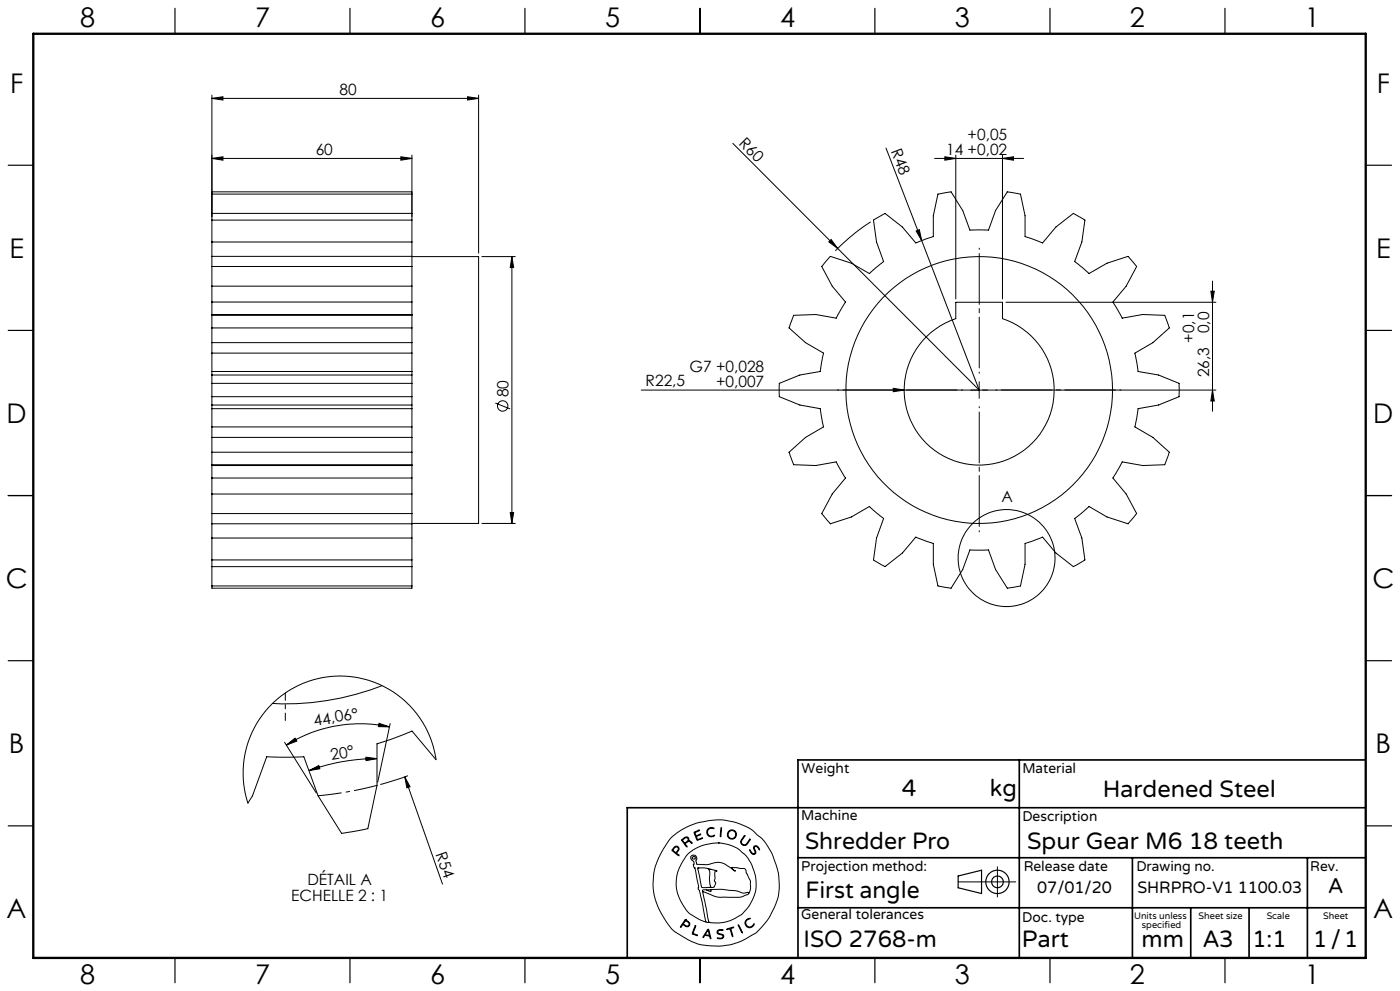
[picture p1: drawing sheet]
<svg xmlns="http://www.w3.org/2000/svg" width="420mm" height="297mm" viewBox="0 0 420 297" stroke-linecap="round" stroke-linejoin="round" font-family="sans-serif">
<g fill="none" stroke="#000" stroke-width=".3">
<path d="M63.6 29.5l3.3-.5v1zM63.6 28.5v36.5M63.6 29.5h80M140.3 29l3.3 .5-3.3 .5zM143.6 28.5v47.4M63.6 47.5l3.3-.5v1zM63.6 47.5h60M63.6 57.5h60v.7h-60zM120.3 47l3.3 .5-3.3 .5zM123.6 46.5v18.5M219.9 43l31.4 31.5M265.8 44.3l10.7 27.8"/>
<path d="M280.4 47.5h26.7M283.5 47l3.2 .5-3.2 .5zM286.7 46.5v43.1M300.7 47.5l3.4-.5v1zM300.7 46.5v43.1M63.6 76.8v3.1M63.6 66v-2h60v2M63.6 66v10.8M63.6 79.9v10.6M63.6 76.8h60M63.6 79.9h60M63.6 66h60"/>
<path d="M63.6 72.5h60M123.6 76.8v3.1M123.6 76.9h20v80h-20M123.6 66v10.8M123.6 79.9v10.6M144.6 76.9h10M153.6 76.9l.5 3.3h-1zM153.6 76.9v80M248.6 72.5l.7-.7 2 2.7zM249.1 76.8l6.3 2.1 5.4 3.1 4.3-3.6-2.1-5.9-1-6.5 3.5-2 5.2 4 4 4.8 5.3-1.9v-6.2l1.4-6.5 3.9-.7 3.5 5.6 2.2 5.9h5.5l2.2-5.9 3.5-5.6 3.9 .7 1.4 6.5v6.2l5.3 1.9 4-4.8 5.2-4 3 1.7 .5 .3-.9 6.5-2.2 5.9 4.3 3.6 5.4-3.1 6.3-2.1 2.6 3.1-3.1 5.9-4 4.7 2.8 4.9 6.1-1.1 6.6 .2 1.4 3.8-4.9 4.4-5.4 3.1 .9 5.5 6.2 1.1 6.1 2.5 .1 1.5-.1 2.5-6.1 2.5-6.2 1.1-.9 5.4 5.4 3.2 4.9 4.4-1.4 3.8-6.6 .2-6.1-1.1-2.8 4.9 4 4.8 3.1 5.8-2.6 3.1-6.3-2.1-5.4-3.1-4.3 3.6 2.2 5.9 .9 6.5-3.5 2-5.2-4.1-4-4.7-5.3 1.9v6.2l-1.4 6.5-3.9 .7-3.5-5.6-2.2-5.9h-5.5l-2.2 5.9-3.5 5.6-3.9-.7-1.4-6.5v-6.2l-5.3-1.9-4 4.7-5.2 4.1-1.7-.9-1.8-1.1 1-6.5 2.1-5.9-4.3-3.6-5.4 3.1-6.3 2.1-2.6-3.1 3.2-5.8 3.9-4.8-2.7-4.9-6.2 1.1-6.6-.2-1.4-3.8 5-4.4 5.4-3.2-1-5.4-6.1-1.1-6.2-2.5v-1v-3l6.2-2.5 6.1-1.1 1-5.5-5.4-3.1-5-4.4 1.4-3.8 6.6-.2 6.2 1.1 2.7-4.9-3.9-4.7-3.2-5.9zM261.2 66.5l-6.4 4.8-4.2 3.9M274.8 69.2l1-.4 .7 3.3z"/>
<path d="M276.5 72.1l17.3 44.8-42.5-42.4M63.6 94.5v3.8M63.6 90.5v3.8M63.6 94.3v.2M63.6 98.3v7.5M63.6 98.3h60M63.6 94.5h60M63.6 94.3h60M63.6 85.8h60M63.6 90.5h60M123.6 94.5v3.8M123.6 90.5v3.8"/>
<path d="M123.6 94.3v.2M123.6 98.3v7.5M286.7 90.6h14v4.9a22.5 22.5 0 0 1 11.2 34.6 22.5 22.5 0 0 1-36.4 0 22.5 22.5 0 0 1 11.2-34.6zM301.8 90.6h63M363.3 87.3h1l-.6 3.3zM363.7 84.2v39.1M63.6 114.9v4M63.6 105.8v5.5M63.6 111.3v3.6M63.6 118.9v3.6M63.6 114.9h60M63.6 118.9h60"/>
<path d="M63.6 112.4h60M63.6 102.7h60M63.6 111.3h60M63.6 105.8h60M123.6 114.9v4M123.6 105.8v5.5M123.6 111.3v3.6M123.6 118.9v3.6M192.4 116.9h172.4M268 116.4l3.3 .5-3.3 .5zM293.8 114.4v5M363.7 116.9l.6 3.3h-1z"/>
<path d="M63.6 135.5v3.8M63.6 122.5v5.4M63.6 139.5v3.8M63.6 127.9v7.6M63.6 139.3v.2M63.6 121.4h60M63.6 135.5h60M63.6 139.3h60M63.6 131.1h60M63.6 139.5h60M63.6 122.5h60M63.6 127.9h60"/>
<path d="M123.6 135.5v3.8M123.6 122.5v5.4M123.6 139.5v3.8M123.6 127.9v7.6M123.6 139.3v.2M148.6 120.8l4.4 1.8M63.6 153.9v3.1M63.6 143.3v10.6M63.6 157v10.8M63.6 153.9h60M63.6 157h60M63.6 148.1h60"/>
<path d="M63.6 143.3h60M123.6 153.9v3.1M123.6 143.3v10.6M123.6 157v10.8M144.6 156.9h10M153.1 153.6h1l-.5 3.3zM63.6 167.8v2M63.6 175.6v.7h60v-.7M63.6 169.8v5.8M63.6 161.3h60M63.6 167.8h60M63.6 169.8h60"/>
<path d="M63.6 175.6h60M123.6 167.8v2M123.6 169.8v5.8M81.7 210.8l2.8-2.3 4.1-2.6 3.3-1.5 4.4-1.2 3.6-.5h4.2l3.3 .4 3.7 .9 3 1.2 4.4 2.5 2.7 2.1 2.9 2.9 2.8 4 1.7 3.1 1.4 3.9 .8 4-7.2-8.6-6.5 2.5-4 1.3v12.5l-2.8 13-7.8 1.4-7.1-11.3-4.2-11.7h-11.2l-4.3 11.7-1.3 2.2-.9-3.3-.5-4.4 .1-4.1 .7-4.4 1.2-3.6 1.9-4 1.9-2.8zM113.7 216.8l3.1 1h-3.3zM114.6 205.5a79.4 79.4 0 0 1-32.9 5.3M116.8 217.8a42 42 0 0 0-30.9 5.5M117.1 216.8l-3.8 17.6M85.4 222.5l9.5 15.2M85.9 223.3l2.6-2.1 .5 .9zM92.7 231l2.9-1.6 .4 1zM109.8 226.9l3.3 .5-3.3 .6z"/>
<path d="M113.1 227.4a59.9 59.9 0 0 0-20.4 3.6M121.4 232.8l1.6 3-.9 .3zM121.4 232.8l11.4 32.2M122.4 232.5l-8.3 2.6M201.3 251.1l2.8-2.2 4.5-2.1 4.8-1 3.2-.1 3.7 .7 3.3 1.2 2 1.1 2.8 2.4 1.5 1.8 1.8 3.2 1.8 5.3 .3 3.5-.2 3-.8 2.8-1.7 3.7-1.8 2.5a16.5 16.5 0 0 1-6.7 5l-3.3 1.2-2.9 .4h-3.4l-2.9-.4-3.7-1.5-3.8-2.3-1.1-.9-1.2-1.6-2.3-3.7-1.2-2.8-.6-2.2-.3-3.1 .3-3.5 .9-3.2 2-4zM202 254.1l.7-.5 .6 .1 .4 .6-.1 .6a.64 .64 0 0 0-.3 1.1l.4 .5-1.7-1.2a.52 .52 0 0 1-.4-.5 .52 .52 0 0 1 .4-.6zM202.4 254l.4-.2 .5 .1 .2 .5-.2 .4a.73 .73 0 0 1-.7 .6 .73 .73 0 0 1-.7-.7zM204.5 251.6l1.1-.7h.6l.4 .3 .1 .8 .6 .2 .3 .5-.8-.5-.6 .2a.61 .61 0 0 0-.6 .5 .61 .61 0 0 0 .5 .7l-.1 .3-1.5-2zM204.8 251.7l.8-.6h.6l.2 .6-.5 .6a.52 .52 0 0 1-.6 .3 .52 .52 0 0 1-.4-.5zM208.2 249.4l1.7-.6-1 .5a.57 .57 0 0 0-.2 .9 .57 .57 0 0 0 .9 0l.6-.2-.8 .5a.46 .46 0 0 0-.5 .4 .46 .46 0 0 0 .3 .5l.1 .2 1.5-.5-1.7 .7zM212.3 248.5l.8-.5 1 .2 .1 .2-.9-.2-.7 .3-.3 .5v.7l.1 .4 .6 .4 1.3-.2a.53 .53 0 0 1-.3 .5 .53 .53 0 0 1-.5 0l-.9-.2-.4-.4-.2-1zM215.5 252.6l2.7 .4 3 1.2 2.3 1.9 .9 1.2 1.3 2.2 1.1 3.8-.1 3.5-.8 2.5a11.7 11.7 0 0 1-8.9 7.2l-2.6 .1-1.7-.2"/>
<path d="M215.5 252.6l-4.1 .6-3.4 1.5-2.1 1.8-2.1 3.5-.5 1.4-.4 2 .1 3 .9 2.9 2 3.4a9.1 9.1 0 0 0 4 2.9l1.9 .8M215.5 252.6h.1M216.3 248.1h.2v.6l-.2 1.9-.2 .2zM223.3 250.5l.1-.1 .1 .2-1.1 1.6 .2 .7 .7 .3a3.3 3.3 0 0 0 1.7-1.7v.2l-1 1.5-.4 .2-.7-.1-.6-.5-.1-.6zM224.9 254.7l.7 .9 .5 .3 .4-.3-.4-1.4 .2-.6h.9l.7 1-.1 .1-.9-1-.5 .1-.1 .4 .5 1.4-.6 .5-.9-.5zM299.2 259.8v9M205.6 275.6l-1.4 2-.1 .2h.2a.69 .69 0 0 1 .6-.6 .69 .69 0 0 1 .8 .4l.9 .1 .3-.9-1.3-1.2M205.6 275.6h.1M205.6 275.9l-.3 .5M205.7 275.9l1 .9-.1 .6-.6 .1a.7 .7 0 0 1-.9-.9l.2-.2M205.7 275.9h.1M208.5 277.5l.2-.1v.2l-.5 1.4a.56 .56 0 0 0-.2 .7 .56 .56 0 0 0 .7 .3l.5 .4-1.6-.6z"/>
<path d="M209.3 260.2l2.3-.1 3.1 .8 .4 .3a.35 .35 0 0 0-.5-.2 .35 .35 0 0 0-.1 .5v1.8l-.2 .7 .4 .8-.4 1-.5 .2h-2.6a.85 .85 0 0 1-.8-.2 .85 .85 0 0 1-.1-.9zM209.4 260.1h.1M210.8 267.2l1.9 9.2M210.8 267.2l3.7 1.5 1.3 .2h6.3l2.1-.8 .4-.3M211.8 276.4h.9M211.9 266.7h-1.1v.5M212.1 260.2a2.12 2.12 0 0 1 .8 2.7v1.9l.3 .9-.3 .2M212.3 278.6l.1-.1a4.3 4.3 0 0 1 .9 2.6v.2h-.2a.74 .74 0 0 0-.8-.8l-.2-.1a.82 .82 0 0 0-1.1 .6l-.1-.3zM212.3 278.9l.4 .9a.4 .4 0 0 1-.1 .6 .4 .4 0 0 1-.6-.2l-.4-.1zM212.4 278.9h.1M212.7 276.4h.1M213 260.6h.1"/>
<path d="M213.3 266.6l3.2-.1 4.2 .4 2.3 .8 1.1-.2a.3 .3 0 0 1 .4-.1 .3 .3 0 0 1 .1 .4M213.3 266.6v.6l-1.4-.5M213.3 266.6l-1.4 .1M215.3 278.9l.6-.3 1 .1v.2h-1.4l-.2 .6 .3 .2 1.4 .5 .1 .5-.2 .4-.6 .3-1.1-.2h1.1l.6-.5-.3-.5-1.4-.5-.1-.4zM218 278.4l2.1-.5-.8 .4 .5 2.4-.8-2.3-.8 .2zM221.5 277.2l1.2 2.2v.2zM221.5 277.1h.1M224 275.6l.7-.4 .3 .1-.8 .4-.4 .6v.6l.5 .7 .9 .2 .9-.9a.41 .41 0 0 1 .1 .5 .41 .41 0 0 1-.4 .2l-1 .5-.9-.5-.4-1.1zM224.6 267.8l.5-1.4v-2.3l-1.7-3.8-3.9-.3 .3 .5 .8 .6h-.1l-3.1-2.2-1.7-.5-3.6 .7-3-.1-.3-.9 .3-.8-.3-.7-.6-.3-.7 .1-.3 .4v.4l1 1.1-.1 1.4 .4 .5 1.1 5.4-.2 .8 .4 .4 .3 1.1 1.7 8.5M287.4 264.3h17.3"/>
<circle cx="293.8" cy="116.9" r="40"/>
<circle cx="150.8" cy="121.7" r="1.55"/>
<circle cx="302" cy="167.3" r="14.5"/>
<circle cx="208.1" cy="257.1" r=".44"/>
<circle cx="219.5" cy="250.1" r="1.17"/>
<circle cx="219.6" cy="250.1" r="1.38"/>
</g>
<path d="M95.4 238.5l9-1.2 8.7-1.9" fill="none" stroke="#000" stroke-width=".3" stroke-dasharray="15.2 1.3 1.3 1.3" stroke-dashoffset="8.2" stroke-linecap="butt"/>
<g fill="none" stroke="#000" stroke-width=".35">
<path d="M52.5 2.5v7.5M105 2.5v7.5M157.5 2.5v7.5M210 2.5v7.5M262.5 2.5v7.5M315 2.5v7.5M367.5 2.5v7.5M2.5 49.5h7.5M410 49.5h7.5M2.5 99h7.5M410 99h7.5M2.5 148.5h7.5"/>
<path d="M410 148.5h7.5M2.5 198h7.5M410 198h7.5M2.5 247.5h7.5M410 247.5h7.5M287.4 262.5l7.1-1.7v7l-7.1-1.7zM52.5 287v7.5M105 287v7.5M157.5 287v7.5M210 287v7.5M262.5 287v7.5M315 287v7.5"/>
<path d="M367.5 287v7.5"/>
<circle cx="299.2" cy="264.3" r="3.5"/>
<circle cx="299.2" cy="264.3" r="1.75"/>
</g>
<path d="M288.8 116.9h-37.5M293.8 111.9v-37.5M298.8 116.9h37.5M293.8 121.9v37.5" fill="none" stroke="#000" stroke-width=".3" stroke-dasharray="15.2 1.3 1.3 1.3" stroke-dashoffset="-1.6"/>
<path d="M85.6 207.7v8.2" fill="none" stroke="#000" stroke-width=".3" stroke-dasharray="15.2 1.3 1.3 1.3" stroke-dashoffset="13"/>
<path d="M305.8 227.7v59.2M409.7 227.7h-170.3v59.2M239.4 257.1h170.3M339.7 257.1v29.9M392.2 257.1v29.8M409.7 242.1h-221.5v45M239.4 272.1h170.3M357.2 272.1v14.8M374.7 272.1v14.8" fill="none" stroke="#000" stroke-width=".5"/>
<path d="M10 10.1h399.7v277h-399.7z" fill="none" stroke="#000" stroke-width=".7"/>
<g fill="#000">
<path d="M248.6 72.5l.7-.7 2 2.7zM274.8 69.2l1-.4 .7 3.3zM268 116.4l3.3 .5-3.3 .5zM121.4 232.8l1.6 3-.9 .3z"/>
<path d="M63.6 29.5l3.3-.5v1zM140.3 29l3.3 .5-3.3 .5z"/>
<path d="M120.3 47l3.3 .5-3.3 .5zM63.6 47.5l3.3-.5v1zM300.7 47.5l3.4-.5v1zM283.5 47l3.2 .5-3.2 .5z"/>
<path d="M153.6 76.9l.5 3.3h-1zM153.1 153.6h1l-.5 3.3z"/>
<path d="M363.7 116.9l.6 3.3h-1zM363.3 87.3h1l-.6 3.3z"/>
<path d="M113.7 216.8l3.1 1h-3.3zM85.9 223.3l2.6-2.1 .5 .9z"/>
<path d="M109.8 226.9l3.3 .5-3.3 .6zM92.7 231l2.9-1.6 .4 1z"/>
</g>
<g font-size="8.1">
<text x="24" y="8">8</text>
<text x="76.5" y="8">7</text>
<text x="129" y="8">6</text>
<text x="181.5" y="8">5</text>
<text x="234" y="8">4</text>
<text x="286.5" y="8">3</text>
<text x="339" y="8">2</text>
<text x="391.5" y="8">1</text>
<text x="3" y="27.7">F</text>
<text x="413" y="27.7">F</text>
<text x="2.8" y="77.2">E</text>
<text x="412.8" y="77.2">E</text>
<text x="2" y="126.7">D</text>
<text x="412" y="126.7">D</text>
<text x="1.7" y="176.2">C</text>
<text x="411.7" y="176.2">C</text>
<text x="2.7" y="225.7">B</text>
<text x="412.7" y="225.7">B</text>
<text x="2" y="275.2">A</text>
<text x="412" y="275.2">A</text>
<text x="24" y="295">8</text>
<text x="76.5" y="295">7</text>
<text x="129" y="295">6</text>
<text x="181.5" y="295">5</text>
<text x="234" y="295">4</text>
<text x="286.5" y="295">3</text>
<text x="339" y="295">2</text>
<text x="391.5" y="295">1</text>
</g>
<g font-size="7.1">
<text x="270.5" y="238.5">4</text>
<text x="297" y="238.5">kg</text>
<text x="330.8" y="239">Hardened Steel</text>
<text x="241.5" y="254.4">Shredder Pro</text>
<text x="308.1" y="254.4">Spur Gear M6 18 teeth</text>
<text x="241.6" y="269.2">First angle</text>
<text x="241.1" y="283.7">ISO 2768-m</text>
<text x="306.6" y="283.9">Part</text>
<text x="342.5" y="283.9">mm</text>
<text x="360.9" y="283.8">A3</text>
<text x="375.7" y="283.9">1:1</text>
<text x="393.9" y="283.9">1/1</text>
</g>
<text font-size="6.3" x="398.5" y="267.7">A</text>
<g font-size="4.9">
<text x="311.2" y="267.6">07/01/20</text>
<text x="341.2" y="267.6">SHRPRO-V1 1100.03</text>
</g>
<g font-size="4.7">
<text x="101.9" y="28.5">80</text>
<text x="290.3" y="41.9">+0,05</text>
<text x="94.7" y="46.5">60</text>
<text x="221.5" y="43.2" transform="rotate(45 221.5 43.2)">R60</text>
<text x="267.2" y="45.2" transform="rotate(69 267.2 45.2)">R48</text>
<text x="283.8" y="46.4">14 +0,02</text>
<text x="362.8" y="99.9" transform="rotate(-90 362.8 99.9)">0,0</text>
<text x="358.2" y="102.7" transform="rotate(-90 358.2 102.7)">+0,1</text>
<text x="206.9" y="111.3">G7 +0,028</text>
<text x="362.7" y="113.1" transform="rotate(-90 362.7 113.1)">26,3</text>
<text x="152.5" y="119.1" transform="rotate(-90 152.5 119.1)">80</text>
<text x="193.7" y="115.8">R22,5</text>
<text x="214.8" y="115.9">+0,007</text>
<text x="300.5" y="150.4">A</text>
<text x="94.4" y="217.6" transform="rotate(-10 94.4 217.6)">44,06°</text>
<text x="99.5" y="227.8" transform="rotate(-10 99.5 227.8)">20°</text>
<text x="130.6" y="255.8" transform="rotate(71 130.6 255.8)">R54</text>
<text x="87.3" y="269.9">ECHELLE 2 : 1</text>
<text x="92.2" y="265.4">DÉTAIL A</text>
</g>
<g font-size="4.2">
<text x="240.5" y="231.7">Weight</text>
<text x="306.7" y="231.7">Material</text>
<text x="240.4" y="245.9">Machine</text>
<text x="306.7" y="246.1">Description</text>
<text x="240.4" y="261.1">Projection method:</text>
<text x="307.1" y="261">Release date</text>
<text x="340.9" y="261">Drawing no.</text>
<text x="393.1" y="261">Rev.</text>
<text x="240.4" y="275.6">General tolerances</text>
<text x="306.7" y="276.2">Doc. type</text>
</g>
<g font-size="2.8">
<text x="340.2" y="275.3">Units unless</text>
<text x="359.6" y="275.3">Sheet size</text>
<text x="380" y="275.3">Scale</text>
<text x="396.9" y="275.3">Sheet</text>
<text x="342.6" y="278.2">specified</text>
</g>
</svg>
